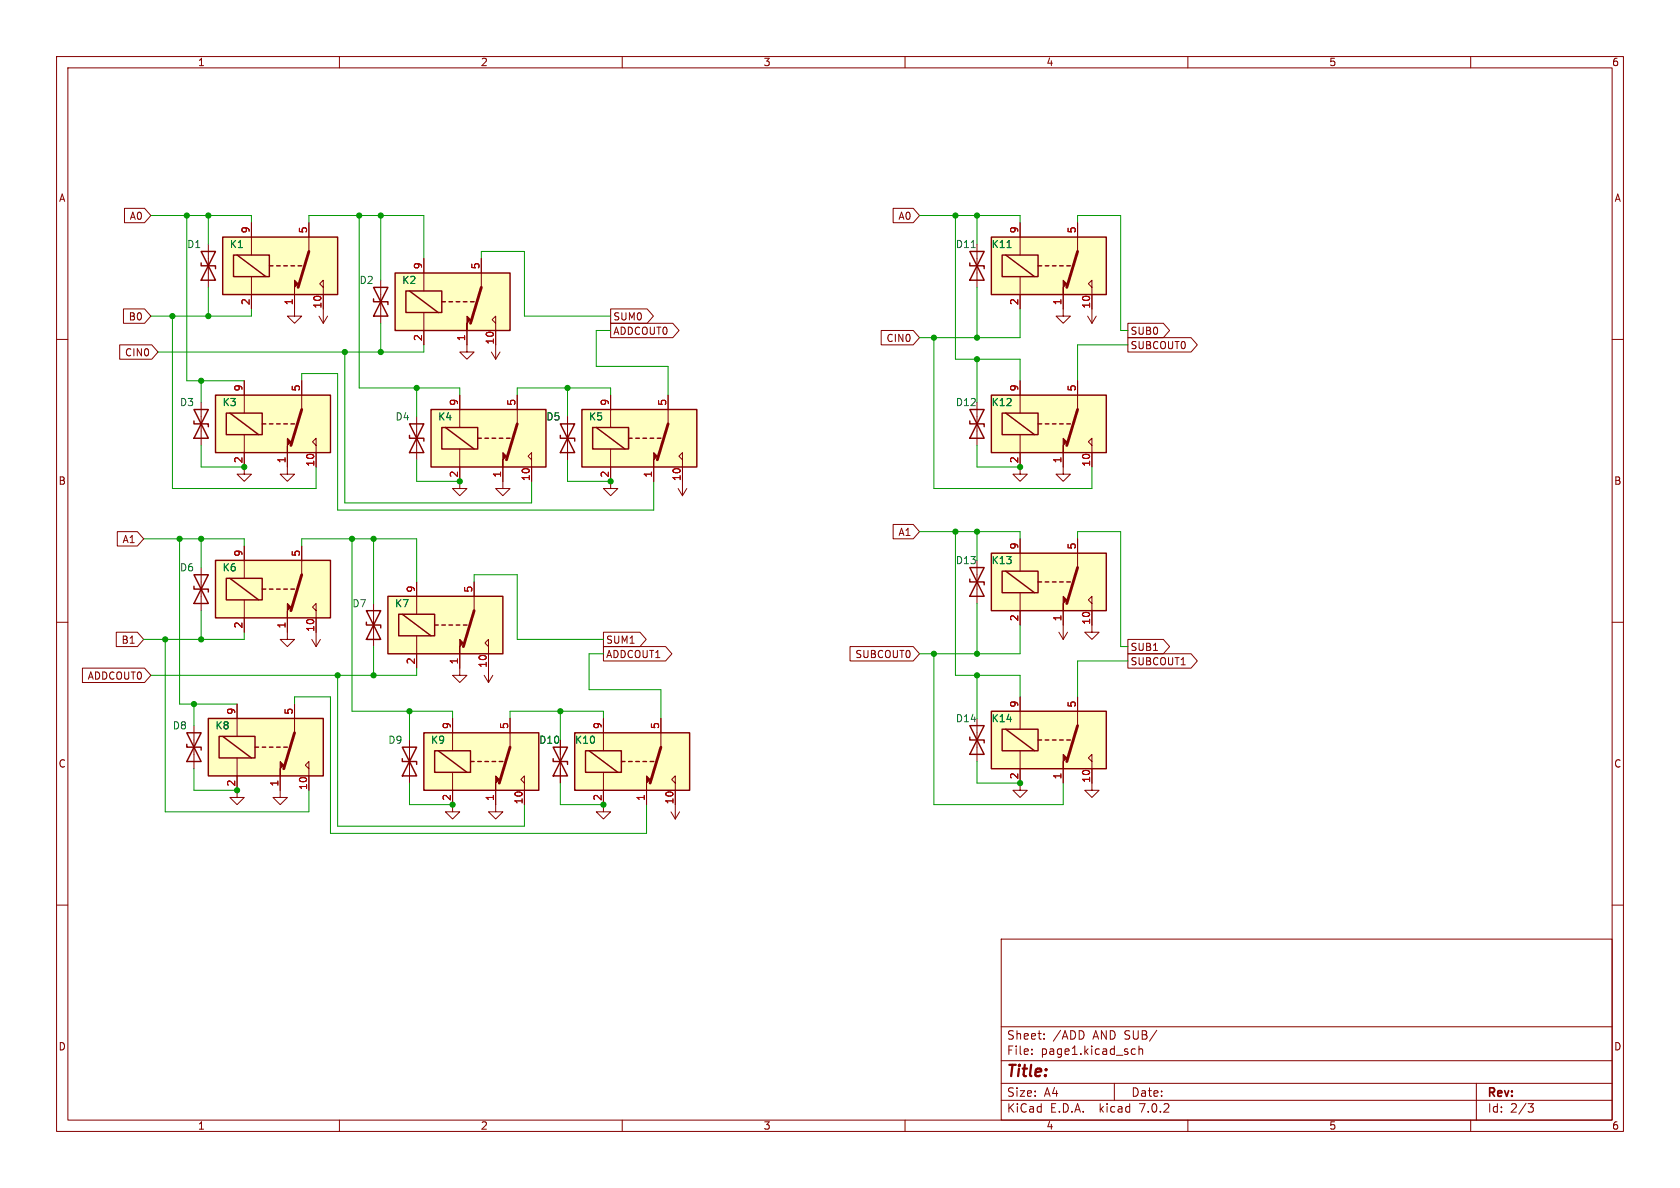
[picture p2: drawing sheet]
<svg xmlns="http://www.w3.org/2000/svg" width="297mm" height="210mm" viewBox="0 0 297 210" stroke-linecap="round" stroke-linejoin="round" font-family="sans-serif">
<g fill="none" stroke="#840000" stroke-width=".18">
<path d="M10 10h277v190h-277zM12 12h273v186h-273zM60 10v2M110 10v2M160 10v2M210 10v2M260 10v2M22 36.8h3.6l1.1 1.3-1.1 1.3h-3.6zM44.4 39.4v5.7M54.6 39.4v5.1M157.9 36.8h3.5l1.2 1.3-1.2 1.3h-3.5zM180.3 39.4v5.7"/>
<path d="M190.5 39.4v5.1M10 60h2M21.8 54.6h3.8l1.1 1.3-1.1 1.3h-3.8zM36.8 43.2v7.6M44.4 48.9v5.7M52.1 52.1v3.8h1.2l-1.2 1.3-1.3-1.3h1.3M56.4 55.9l.7 1.3M57.1 50.8l-.6-.6 .6-.7v7.7M57.9 55.9l-.8 1.3M67.3 49.5v7.7M74.9 45.7v5.7M74.9 55.2v5.8"/>
<path d="M82.5 58.4v3.8h1.3l-1.3 1.3-1.2-1.3h1.2M85.1 45.7v5.1M87.6 57.2l-.6-.7 .6-.6v7.6M107.9 54.6h6.5l1.1 1.3-1.1 1.3h-6.5zM107.9 57.1h11l1.2 1.3-1.2 1.3h-11zM155.8 58.4h5.6l1.2 1.3-1.2 1.3h-5.6zM172.7 43.2v7.6M180.3 48.9v5.7M188 52.1v3.8h1.2l-1.2 1.3-1.3-1.3h1.3M192.3 55.9l.7 1.3M193 50.8l-.6-.6 .6-.7v7.7M193.8 55.9l-.8 1.3"/>
<path d="M199.4 59.7h11.2l1.1 1.3-1.1 1.2h-11.2zM199.4 57.1h6.3l1.1 1.3-1.1 1.3h-6.3zM285 60h2M21.2 61h5.6l1.1 1.2-1.1 1.3h-5.6zM35.6 71.1v7.6M43.2 76.8v7h1.2l-1.2 1.3-1.3-1.3h1.3M43.2 67.3v5.7M53.3 67.3v5.1M55.9 78.7l-.7-.6 .7-.6v5.1M73.7 73.7v7.6M81.3 79.4v7h1.2l-1.2 1.2-1.3-1.2h1.3M81.3 69.9v5.7"/>
<path d="M86.9 62.2l.7 1.3M88.4 62.2l-.8 1.3M91.4 69.9v5M100.3 73.7v7.6M107.9 79.4v7h1.3l-1.3 1.2-1.2-1.2h1.2M107.9 69.9v5.7M118.1 69.9v5M172.7 71.1v7.6M180.3 76.8v7h1.3l-1.3 1.3-1.2-1.3h1.2M180.3 67.3v5.7M190.5 67.3v5.1M193 78.7l-.6-.6 .6-.6v5.1"/>
<path d="M20.7 94h3.6l1.1 1.3-1.1 1.2h-3.6zM43.2 96.5v5.7M50.8 80v3.8h1.3l-1.3 1.3-1.3-1.3h1.3M53.3 96.5v5.1M88.9 82.6v3.8h1.3l-1.3 1.2-1.3-1.2h1.3M94 81.3l-.7-.7 .7-.6v5.1M115.6 82.6v2.5M119.9 86.4l.7 1.2M120.6 81.3l-.6-.7 .6-.6v7.6M121.4 86.4l-.8 1.2M157.9 92.7h3.5l1.2 1.3-1.2 1.3h-3.5zM172.7 99.1v7.6"/>
<path d="M180.3 95.3v5.7M188 80v3.8h1.2l-1.2 1.3-1.3-1.3h1.3M190.5 95.3v5M10 110h2M14.6 118.1h11l1.1 1.3-1.1 1.3h-11zM20.6 111.8h3.7l1.1 1.2-1.1 1.3h-3.7zM35.6 100.3v7.7M43.2 106v5.8M50.8 109.2v3.8h1.3l-1.3 1.3-1.3-1.3h1.3M55.1 113l.8 1.3M55.9 108l-.7-.7 .7-.6v7.6M56.6 113l-.7 1.3"/>
<path d="M66 106.7v7.6M73.7 102.9v5.7M73.7 112.4v5.7M81.3 115.6v3.8h1.2l-1.2 1.3-1.3-1.3h1.3M83.8 102.9v5.1M85.6 119.4l.8 1.3M86.4 114.3l-.7-.6 .7-.7v7.7M87.1 119.4l-.7 1.3M106.7 114.3h11l1.1 1.3-1.1 1.2h-11zM106.7 111.8h6.4l1.1 1.2-1.1 1.3h-6.4zM150.3 114.3h11.1l1.2 1.3-1.2 1.2h-11.1zM180.3 104.8v5.7"/>
<path d="M187.2 111.8l.8 1.2M188 108v5M188.7 111.8l-.7 1.2M193 106.7l-.6-.7 .6-.6v6.4h1.3l-1.3 1.2-1.2-1.2h1.2M199.4 113h6.3l1.1 1.3-1.1 1.3h-6.3zM199.4 115.6h11.2l1.1 1.2-1.1 1.3h-11.2zM285 110h2M34.3 128.3v7.6M41.9 134v7h1.3l-1.3 1.2-1.3-1.2h1.3M41.9 124.5v5.7M49.5 137.2v3.8h1.3l-1.3 1.2-1.2-1.2h1.2M52.1 124.5v5"/>
<path d="M54.6 135.9l-.6-.6 .6-.7v5.1M72.4 130.8v7.6M80 136.5v7h1.3l-1.3 1.3-1.3-1.3h1.3M80 127v5.7M87.6 139.7v3.8h1.3l-1.3 1.3-1.2-1.3h1.2M90.2 127v5.1M92.7 138.4l-.6-.6 .6-.6v5M99.1 130.8v7.6M106.7 136.5v7h1.2l-1.2 1.3-1.3-1.3h1.3M106.7 127v5.7M114.3 139.7v2.5M116.8 127v5.1"/>
<path d="M119.4 138.4l-.7-.6 .7-.6v7.6M172.7 127v7.6M180.3 132.7v7h1.3l-1.3 1.3-1.2-1.3h1.2M180.3 123.2v5.7M188 135.9v2.5M190.5 123.2v5.1M193 134.6l-.6-.6 .6-.6v6.3h1.3l-1.3 1.3-1.2-1.3h1.2M10 160h2M118.6 143.5l.8 1.3M120.1 143.5l-.7 1.3M285 160h2M177 166h108v32h-108z"/>
<path d="M60 198v2M110 198v2M160 198v2M177 194.5h108M177 191.5h108M177 187.5h108M177 181.5h108M182.4 186.3v.1M182.4 185.5v.1M184.6 183.6v.1M184.6 182.8v.1M197 191.5v3"/>
<path d="M200.1 186.3h.6M200.1 185.5h.6M201.4 185.5l.2-.1 .3 .1 .1 .9M201.4 184.9v1.5M204.5 182.1l-1.3 2M210 198v2M260 198v2M261 191.5v6.5M270.1 195.1h1l-.5 .6 .4 .1 .1 .5-.3 .3h-.4"/>
</g>
<g fill="#ffffc2" stroke="#ffffc2" stroke-width=".18">
<path d="M102.9 72.4h20.3v10.2h-20.3z"/>
<path d="M76.2 72.4h20.3v10.2h-20.3z"/>
<path d="M38.1 99.1h20.3v10.1h-20.3z"/>
<path d="M175.3 41.9h20.3v10.2h-20.3z"/>
<path d="M38.1 69.9h20.3v10.1h-20.3z"/>
<path d="M36.8 127h20.3v10.2h-20.3z"/>
<path d="M69.8 48.3h20.4v10.1h-20.4z"/>
<path d="M68.6 105.4h20.3v10.2h-20.3z"/>
<path d="M74.9 129.5h20.3v10.2h-20.3z"/>
<path d="M175.3 125.7h20.3v10.2h-20.3z"/>
<path d="M175.3 97.8h20.3v10.2h-20.3z"/>
<path d="M175.3 69.9h20.3v10.1h-20.3z"/>
<path d="M101.6 129.5h20.3v10.2h-20.3z"/>
<path d="M39.4 41.9h20.3v10.2h-20.3z"/>
</g>
<g fill="none" stroke="#840000" stroke-width=".25">
<path d="M35.6 46.5v.5h2.5v.5M35.6 44.5h2.5l-2.5 5h2.5zM39.4 41.9h20.3v10.2h-20.3zM41.3 45.1h6.3v3.8h-6.3zM41.9 45.1l5.1 3.8M47.6 47h.7M48.9 47h.6M50.2 47h.6M51.4 47h.7M52.7 47h.6M66 52.8v.5h2.6v.5M66 50.8h2.6l-2.6 5.1h2.6z"/>
<path d="M69.8 48.3h20.4v10.1h-20.4zM71.8 51.4h6.3v3.8h-6.3zM72.4 51.4l5.1 3.8M78.1 53.3h.6M79.4 53.3h.6M80.6 53.3h.7M81.9 53.3h.6M83.2 53.3h.6M171.4 46.5v.5h2.6v.5M171.4 44.5h2.6l-2.6 5h2.6zM175.3 41.9h20.3v10.2h-20.3zM177.2 45.1h6.3v3.8h-6.3z"/>
<path d="M177.8 45.1l5.1 3.8M183.5 47h.6M184.8 47h.6M186.1 47h.6M187.3 47h.7M188.6 47h.6M34.3 74.4v.5h2.5v.5M34.3 72.4h2.5l-2.5 5.1h2.5zM38.1 69.9h20.3v10.1h-20.3zM40 73h6.4v3.8h-6.4zM40.6 73l5.1 3.8M46.4 74.9h.6"/>
<path d="M47.6 74.9h.7M48.9 74.9h.6M50.2 74.9h.6M51.4 74.9h.7M72.4 77v.5h2.5v.5M72.4 74.9h2.5l-2.5 5.1h2.5zM76.2 72.4h20.3v10.2h-20.3zM78.1 75.6h6.4v3.8h-6.4zM78.7 75.6l5.1 3.8M84.5 77.5h.6M85.7 77.5h.7M87 77.5h.6"/>
<path d="M88.3 77.5h.6M89.5 77.5h.7M99.1 77v.5h2.5v.5M99.1 74.9h2.5l-2.5 5.1h2.5zM102.9 72.4h20.3v10.2h-20.3zM104.8 75.6h6.3v3.8h-6.3zM105.4 75.6l5.1 3.8M111.1 77.5h.7M112.4 77.5h.6M113.7 77.5h.6M114.9 77.5h.7M116.2 77.5h.6"/>
<path d="M171.4 74.4v.5h2.6v.5M171.4 72.4h2.6l-2.6 5.1h2.6zM175.3 69.9h20.3v10.1h-20.3zM177.2 73h6.3v3.8h-6.3zM177.8 73l5.1 3.8M183.5 74.9h.6M184.8 74.9h.6M186.1 74.9h.6M187.3 74.9h.7M188.6 74.9h.6M38.1 99.1h20.3v10.1h-20.3zM175.3 97.8h20.3v10.2h-20.3z"/>
<path d="M34.3 103.6v.5h2.5v.5M34.3 101.6h2.5l-2.5 5.1h2.5zM40 102.2h6.4v3.8h-6.4zM40.6 102.2l5.1 3.8M46.4 104.1h.6M47.6 104.1h.7M48.9 104.1h.6M50.2 104.1h.6M51.4 104.1h.7M64.8 110v.5h2.5v.5M64.8 108h2.5l-2.5 5h2.5zM68.6 105.4h20.3v10.2h-20.3z"/>
<path d="M70.5 108.6h6.3v3.8h-6.3zM71.1 108.6l5.1 3.8M76.8 110.5h.7M78.1 110.5h.6M79.4 110.5h.6M80.6 110.5h.7M81.9 110.5h.6M171.4 102.4v.5h2.6v.5M171.4 100.3h2.6l-2.6 5.1h2.6zM177.2 101h6.3v3.8h-6.3zM177.8 101l5.1 3.8M183.5 102.9h.6"/>
<path d="M184.8 102.9h.6M186.1 102.9h.6M187.3 102.9h.7M188.6 102.9h.6M33 131.6v.5h2.6v.5M33 129.5h2.6l-2.6 5.1h2.6zM36.8 127h20.3v10.2h-20.3zM38.7 130.2h6.4v3.8h-6.4zM39.4 130.2l5 3.8M45.1 132.1h.6M46.4 132.1h.6M47.6 132.1h.7"/>
<path d="M48.9 132.1h.6M50.2 132.1h.6M71.1 134.1v.5h2.6v.5M71.1 132.1h2.6l-2.6 5.1h2.6zM74.9 129.5h20.3v10.2h-20.3zM76.8 132.7h6.4v3.8h-6.4zM77.5 132.7l5 3.8M83.2 134.6h.6M84.5 134.6h.6M85.7 134.6h.7M87 134.6h.6M88.3 134.6h.6"/>
<path d="M97.8 134.1v.5h2.5v.5M97.8 132.1h2.5l-2.5 5.1h2.5zM101.6 129.5h20.3v10.2h-20.3zM103.5 132.7h6.4v3.8h-6.4zM104.1 132.7l5.1 3.8M109.9 134.6h.6M111.1 134.6h.7M112.4 134.6h.6M113.7 134.6h.6M114.9 134.6h.7M171.4 130.3v.5h2.6v.5M171.4 128.3h2.6l-2.6 5.1h2.6z"/>
<path d="M175.3 125.7h20.3v10.2h-20.3zM177.2 128.9h6.3v3.8h-6.3zM177.8 128.9l5.1 3.8M183.5 130.8h.6M184.8 130.8h.6M186.1 130.8h.6M187.3 130.8h.7M188.6 130.8h.6"/>
</g>
<g fill="none" stroke="#840000" stroke-width=".51">
<path d="M54.6 44.5l-1.9 6.3M85.1 50.8l-1.9 6.4M190.5 44.5l-1.9 6.3M53.3 72.4l-1.9 6.3M91.4 74.9l-1.9 6.4M118.1 74.9l-1.9 6.4M190.5 72.4l-1.9 6.3M53.3 101.6l-1.9 6.4M83.8 108l-1.9 6.3M190.5 100.3l-1.9 6.4M52.1 129.5l-1.9 6.4M90.2 132.1l-1.9 6.3"/>
<path d="M116.8 132.1l-1.9 6.3M190.5 128.3l-1.9 6.3"/>
</g>
<g fill="#840000" stroke="#840000" stroke-width=".18">
<path d="M115.6 80l.6 .6-.6 .7v1.3z"/>
<path d="M88.9 80l.6 .6-.6 .7v1.3z"/>
<path d="M50.8 106.7l.6 .6-.6 .7v1.2z"/>
<path d="M188 49.5l.6 .7-.6 .6v1.3z"/>
<path d="M50.8 77.5l.6 .6-.6 .6v1.3z"/>
<path d="M49.5 134.6l.7 .7-.7 .6v1.3z"/>
<path d="M82.5 55.9l.7 .6-.7 .7v1.2z"/>
<path d="M81.3 113l.6 .7-.6 .6v1.3z"/>
<path d="M87.6 137.2l.7 .6-.7 .6v1.3z"/>
<path d="M188 133.4l.6 .6-.6 .6v1.3z"/>
<path d="M188 105.4l.6 .6-.6 .7v1.3z"/>
<path d="M188 77.5l.6 .6-.6 .6v1.3z"/>
<path d="M114.3 137.2l.6 .6-.6 .6v1.3z"/>
<path d="M52.1 49.5l.6 .7-.6 .6v1.3z"/>
</g>
<path d="M178 43.8h.8" fill="none" stroke="#006464" stroke-width=".18"/>
<g fill="none" stroke="#009600" stroke-width=".18">
<path d="M26.7 38.1h17.7v1.3M33 38.1v29.2h10.2M36.8 38.1v5.1M54.6 39.4v-1.3h20.3v7.6M63.5 38.1v30.5h17.8v1.3M67.3 38.1v11.4M162.6 38.1h17.7v1.3M168.9 38.1v25.4h11.4v3.8M172.7 38.1v5.1M190.5 39.4v-1.3h7.6v20.3h1.3M30.5 55.9v30.5h25.4v-3.8M36.8 50.8v5.1"/>
<path d="M44.4 54.6v1.3h-17.7M67.3 57.2v5M85.1 45.7v-1.2h7.6v11.4h15.2M107.9 58.4h-2.5v6.4h12.7v5.1M165.1 59.7v26.7h27.9v-3.8M172.7 50.8v8.9M180.3 54.6v5.1h-17.7M35.6 67.3v3.8M35.6 78.7v3.9h7.6M53.3 67.3v-1.3h6.4v24.2h55.9v-5.1M61 62.2v26.7h33v-3.8M73.7 68.6v5.1"/>
<path d="M74.9 61v1.2h-47M91.4 69.9v-1.3h16.5v1.3M100.3 68.6v5.1M172.7 63.5v7.6M172.7 78.7v3.9h7.6M199.4 61h-8.9v6.3M25.4 95.3h17.8v1.2M31.7 95.3v29.2h10.2M35.6 95.3v5M53.3 96.5v-1.2h20.4v7.6M62.2 95.3v30.4h17.8v1.3M66 95.3v11.4"/>
<path d="M73.7 81.3v3.8h7.6M100.3 81.3v3.8h7.6M162.6 94h17.7v1.3M168.9 94v25.4h11.4v3.8M172.7 94v5.1M190.5 95.3v-1.3h7.6v20.3h1.3M29.2 113v30.5h25.4v-3.8M35.6 108v5M43.2 111.8v1.2h-17.8M59.7 119.4v26.7h33v-3.9M66 114.3v5.1M73.7 118.1v1.3h-47"/>
<path d="M83.8 102.9v-1.3h7.6v11.4h15.3M106.7 115.6h-2.6v6.3h12.7v5.1M165.1 115.6v26.6h22.9v-3.8M172.7 106.7v8.9M172.7 119.4v7.6M180.3 110.5v5.1h-17.7M199.4 116.8h-8.9v6.4M34.3 124.5v3.8M34.3 135.9v3.8h7.6M52.1 124.5v-1.3h6.3v24.1h55.9v-5.1M72.4 125.7v5.1M72.4 138.4v3.8h7.6"/>
<path d="M90.2 127v-1.3h16.5v1.3M99.1 138.4v3.8h7.6M99.1 125.7v5.1M172.7 134.6v3.8h7.6"/>
</g>
<g fill="#009600" stroke="#009600" stroke-width=".18">
<circle cx="100.3" cy="68.6" r=".46"/>
<circle cx="61" cy="62.2" r=".46"/>
<circle cx="73.7" cy="68.6" r=".46"/>
<circle cx="67.3" cy="62.2" r=".46"/>
<circle cx="67.3" cy="38.1" r=".46"/>
<circle cx="72.4" cy="125.7" r=".46"/>
<circle cx="99.1" cy="125.7" r=".46"/>
<circle cx="80" cy="142.2" r=".46"/>
<circle cx="180.3" cy="138.4" r=".46"/>
<circle cx="81.3" cy="85.1" r=".46"/>
<circle cx="107.9" cy="85.1" r=".46"/>
<circle cx="165.1" cy="115.6" r=".46"/>
<circle cx="106.7" cy="142.2" r=".46"/>
<circle cx="35.6" cy="113" r=".46"/>
<circle cx="62.2" cy="95.3" r=".46"/>
<circle cx="43.2" cy="82.6" r=".46"/>
<circle cx="41.9" cy="139.7" r=".46"/>
<circle cx="35.6" cy="95.3" r=".46"/>
<circle cx="31.7" cy="95.3" r=".46"/>
<circle cx="34.3" cy="124.5" r=".46"/>
<circle cx="29.2" cy="113" r=".46"/>
<circle cx="180.3" cy="82.6" r=".46"/>
<circle cx="172.7" cy="63.5" r=".46"/>
<circle cx="165.1" cy="59.7" r=".46"/>
<circle cx="172.7" cy="59.7" r=".46"/>
<circle cx="172.7" cy="38.1" r=".46"/>
<circle cx="168.9" cy="38.1" r=".46"/>
<circle cx="66" cy="95.3" r=".46"/>
<circle cx="63.5" cy="38.1" r=".46"/>
<circle cx="35.6" cy="67.3" r=".46"/>
<circle cx="30.5" cy="55.9" r=".46"/>
<circle cx="36.8" cy="55.9" r=".46"/>
<circle cx="33" cy="38.1" r=".46"/>
<circle cx="36.8" cy="38.1" r=".46"/>
<circle cx="172.7" cy="115.6" r=".46"/>
<circle cx="168.9" cy="94" r=".46"/>
<circle cx="172.7" cy="94" r=".46"/>
<circle cx="172.7" cy="119.4" r=".46"/>
<circle cx="59.7" cy="119.4" r=".46"/>
<circle cx="66" cy="119.4" r=".46"/>
</g>
<text font-size="2.8" fill="#840000" x="178" y="190.8">Title:</text>
<g font-size="2.1" fill="#840000">
<text x="178" y="183.9">Sheet:</text>
<text x="186.2" y="183.9">/ADD</text>
<text x="193.2" y="183.9">AND SUB/</text>
<text x="178" y="186.6">File:</text>
<text x="184" y="186.6">page1.kicad_sch</text>
<text x="178" y="196.8">KiCad</text>
<text x="178" y="194">Size:</text>
<text x="184.6" y="194">A4</text>
<text x="185.7" y="196.8">E.D.A.</text>
<text x="194.4" y="196.8">kicad</text>
<text x="200" y="194">Date:</text>
<text x="201.5" y="196.8">7.0.2</text>
<text x="263" y="194.2">Rev:</text>
<text x="263" y="196.8">Id:</text>
<text x="267" y="196.8">2/3</text>
</g>
<g font-size="1.8" fill="#840000">
<text x="35" y="11.8">1</text>
<text x="85" y="11.8">2</text>
<text x="135" y="11.8">3</text>
<text x="185" y="11.8">4</text>
<text x="235" y="11.8">5</text>
<text x="285" y="11.8">6</text>
<text x="10.4" y="35.8">A</text>
<text x="285.4" y="35.8">A</text>
<text x="22.8" y="39">A0</text>
<text x="158.7" y="39">A0</text>
<text x="22.6" y="56.8">B0</text>
<text x="108.4" y="56.8">SUM0</text>
<text x="108.4" y="59.3">ADDCOUT0</text>
<text x="199.9" y="59.3">SUB0</text>
<text x="22" y="63.1">CIN0</text>
<text x="156.6" y="60.6">CIN0</text>
<text x="199.9" y="61.9">SUBCOUT0</text>
<text x="10.3" y="85.8">B</text>
<text x="285.3" y="85.8">B</text>
<text x="158.7" y="94.9">A1</text>
<text x="21.5" y="96.2">A1</text>
<text x="21.4" y="113.9">B1</text>
<text x="107.2" y="113.9">SUM1</text>
<text x="107.2" y="116.5">ADDCOUT1</text>
<text x="151.1" y="116.5">SUBCOUT0</text>
<text x="199.9" y="115.2">SUB1</text>
<text x="199.9" y="117.8">SUBCOUT1</text>
<text x="15.4" y="120.3">ADDCOUT0</text>
<text x="10.3" y="135.8">C</text>
<text x="285.3" y="135.8">C</text>
<text x="10.3" y="185.8">D</text>
<text x="285.3" y="185.8">D</text>
<text x="35" y="199.8">1</text>
<text x="85" y="199.8">2</text>
<text x="135" y="199.8">3</text>
<text x="185" y="199.8">4</text>
<text x="235" y="199.8">5</text>
<text x="285" y="199.8">6</text>
</g>
<g font-size="1.8" fill="#a90000">
<text x="44.2" y="41.3" transform="rotate(-90 44.2 41.3)">9</text>
<text x="54.4" y="41.3" transform="rotate(-90 54.4 41.3)">5</text>
<text x="180.1" y="41.3" transform="rotate(-90 180.1 41.3)">9</text>
<text x="190.2" y="41.3" transform="rotate(-90 190.2 41.3)">5</text>
<text x="74.7" y="47.7" transform="rotate(-90 74.7 47.7)">9</text>
<text x="84.8" y="47.7" transform="rotate(-90 84.8 47.7)">5</text>
<text x="44.2" y="54" transform="rotate(-90 44.2 54)">2</text>
<text x="51.8" y="54" transform="rotate(-90 51.8 54)">1</text>
<text x="56.9" y="54.6" transform="rotate(-90 56.9 54.6)">10</text>
<text x="180.1" y="54" transform="rotate(-90 180.1 54)">2</text>
<text x="187.7" y="54" transform="rotate(-90 187.7 54)">1</text>
<text x="192.8" y="54.6" transform="rotate(-90 192.8 54.6)">10</text>
<text x="74.7" y="60.4" transform="rotate(-90 74.7 60.4)">2</text>
<text x="82.3" y="60.4" transform="rotate(-90 82.3 60.4)">1</text>
<text x="87.4" y="61" transform="rotate(-90 87.4 61)">10</text>
<text x="42.9" y="69.2" transform="rotate(-90 42.9 69.2)">9</text>
<text x="53.1" y="69.2" transform="rotate(-90 53.1 69.2)">5</text>
<text x="81" y="71.8" transform="rotate(-90 81 71.8)">9</text>
<text x="91.2" y="71.8" transform="rotate(-90 91.2 71.8)">5</text>
<text x="107.7" y="71.8" transform="rotate(-90 107.7 71.8)">9</text>
<text x="117.9" y="71.8" transform="rotate(-90 117.9 71.8)">5</text>
<text x="180.1" y="69.2" transform="rotate(-90 180.1 69.2)">9</text>
<text x="190.2" y="69.2" transform="rotate(-90 190.2 69.2)">5</text>
<text x="42.9" y="81.9" transform="rotate(-90 42.9 81.9)">2</text>
<text x="50.5" y="81.9" transform="rotate(-90 50.5 81.9)">1</text>
<text x="55.6" y="82.6" transform="rotate(-90 55.6 82.6)">10</text>
<text x="180.1" y="81.9" transform="rotate(-90 180.1 81.9)">2</text>
<text x="187.7" y="81.9" transform="rotate(-90 187.7 81.9)">1</text>
<text x="192.8" y="82.6" transform="rotate(-90 192.8 82.6)">10</text>
<text x="81" y="84.5" transform="rotate(-90 81 84.5)">2</text>
<text x="88.6" y="84.5" transform="rotate(-90 88.6 84.5)">1</text>
<text x="93.7" y="85.1" transform="rotate(-90 93.7 85.1)">10</text>
<text x="107.7" y="84.5" transform="rotate(-90 107.7 84.5)">2</text>
<text x="115.3" y="84.5" transform="rotate(-90 115.3 84.5)">1</text>
<text x="120.4" y="85.1" transform="rotate(-90 120.4 85.1)">10</text>
<text x="42.9" y="98.5" transform="rotate(-90 42.9 98.5)">9</text>
<text x="53.1" y="98.5" transform="rotate(-90 53.1 98.5)">5</text>
<text x="180.1" y="97.2" transform="rotate(-90 180.1 97.2)">9</text>
<text x="190.2" y="97.2" transform="rotate(-90 190.2 97.2)">5</text>
<text x="73.4" y="104.8" transform="rotate(-90 73.4 104.8)">9</text>
<text x="83.6" y="104.8" transform="rotate(-90 83.6 104.8)">5</text>
<text x="42.9" y="111.2" transform="rotate(-90 42.9 111.2)">2</text>
<text x="50.5" y="111.2" transform="rotate(-90 50.5 111.2)">1</text>
<text x="55.6" y="111.8" transform="rotate(-90 55.6 111.8)">10</text>
<text x="180.1" y="109.9" transform="rotate(-90 180.1 109.9)">2</text>
<text x="187.7" y="109.9" transform="rotate(-90 187.7 109.9)">1</text>
<text x="192.8" y="110.5" transform="rotate(-90 192.8 110.5)">10</text>
<text x="73.4" y="117.5" transform="rotate(-90 73.4 117.5)">2</text>
<text x="81" y="117.5" transform="rotate(-90 81 117.5)">1</text>
<text x="86.1" y="118.1" transform="rotate(-90 86.1 118.1)">10</text>
<text x="180.1" y="125.1" transform="rotate(-90 180.1 125.1)">9</text>
<text x="190.2" y="125.1" transform="rotate(-90 190.2 125.1)">5</text>
<text x="41.7" y="126.4" transform="rotate(-90 41.7 126.4)">9</text>
<text x="51.8" y="126.4" transform="rotate(-90 51.8 126.4)">5</text>
<text x="79.8" y="128.9" transform="rotate(-90 79.8 128.9)">9</text>
<text x="89.9" y="128.9" transform="rotate(-90 89.9 128.9)">5</text>
<text x="106.4" y="128.9" transform="rotate(-90 106.4 128.9)">9</text>
<text x="116.6" y="128.9" transform="rotate(-90 116.6 128.9)">5</text>
<text x="180.1" y="137.8" transform="rotate(-90 180.1 137.8)">2</text>
<text x="187.7" y="137.8" transform="rotate(-90 187.7 137.8)">1</text>
<text x="41.7" y="139.1" transform="rotate(-90 41.7 139.1)">2</text>
<text x="49.3" y="139.1" transform="rotate(-90 49.3 139.1)">1</text>
<text x="54.4" y="139.7" transform="rotate(-90 54.4 139.7)">10</text>
<text x="79.8" y="141.6" transform="rotate(-90 79.8 141.6)">2</text>
<text x="87.4" y="141.6" transform="rotate(-90 87.4 141.6)">1</text>
<text x="92.5" y="142.2" transform="rotate(-90 92.5 142.2)">10</text>
<text x="106.4" y="141.6" transform="rotate(-90 106.4 141.6)">2</text>
<text x="114" y="141.6" transform="rotate(-90 114 141.6)">1</text>
<text x="119.1" y="142.2" transform="rotate(-90 119.1 142.2)">10</text>
<text x="192.8" y="138.4" transform="rotate(-90 192.8 138.4)">10</text>
</g>
<g font-size="1.8" fill="#006464">
<text x="33" y="44">D1</text>
<text x="40.6" y="44">K1</text>
<text x="168.9" y="44">D11</text>
<text x="175.2" y="44">K11</text>
<text x="63.5" y="50.4">D2</text>
<text x="71" y="50.4">K2</text>
<text x="31.8" y="71.9">D3</text>
<text x="39.3" y="71.9">K3</text>
<text x="168.9" y="71.9">D12</text>
<text x="175.2" y="71.9">K12</text>
<text x="69.9" y="74.5">D4</text>
<text x="77.4" y="74.5">K4</text>
<text x="96.5" y="74.5">D5</text>
<text x="104.1" y="74.5">K5</text>
<text x="31.8" y="101.2">D6</text>
<text x="39.3" y="101.2">K6</text>
<text x="168.9" y="99.9">D13</text>
<text x="175.2" y="99.9">K13</text>
<text x="62.2" y="107.5">D7</text>
<text x="69.8" y="107.5">K7</text>
<text x="30.5" y="129.1">D8</text>
<text x="38" y="129.1">K8</text>
<text x="68.6" y="131.6">D9</text>
<text x="76.1" y="131.6">K9</text>
<text x="95.3" y="131.6">D10</text>
<text x="101.6" y="131.6">K10</text>
<text x="168.9" y="127.8">D14</text>
<text x="175.2" y="127.8">K14</text>
</g>
</svg>
